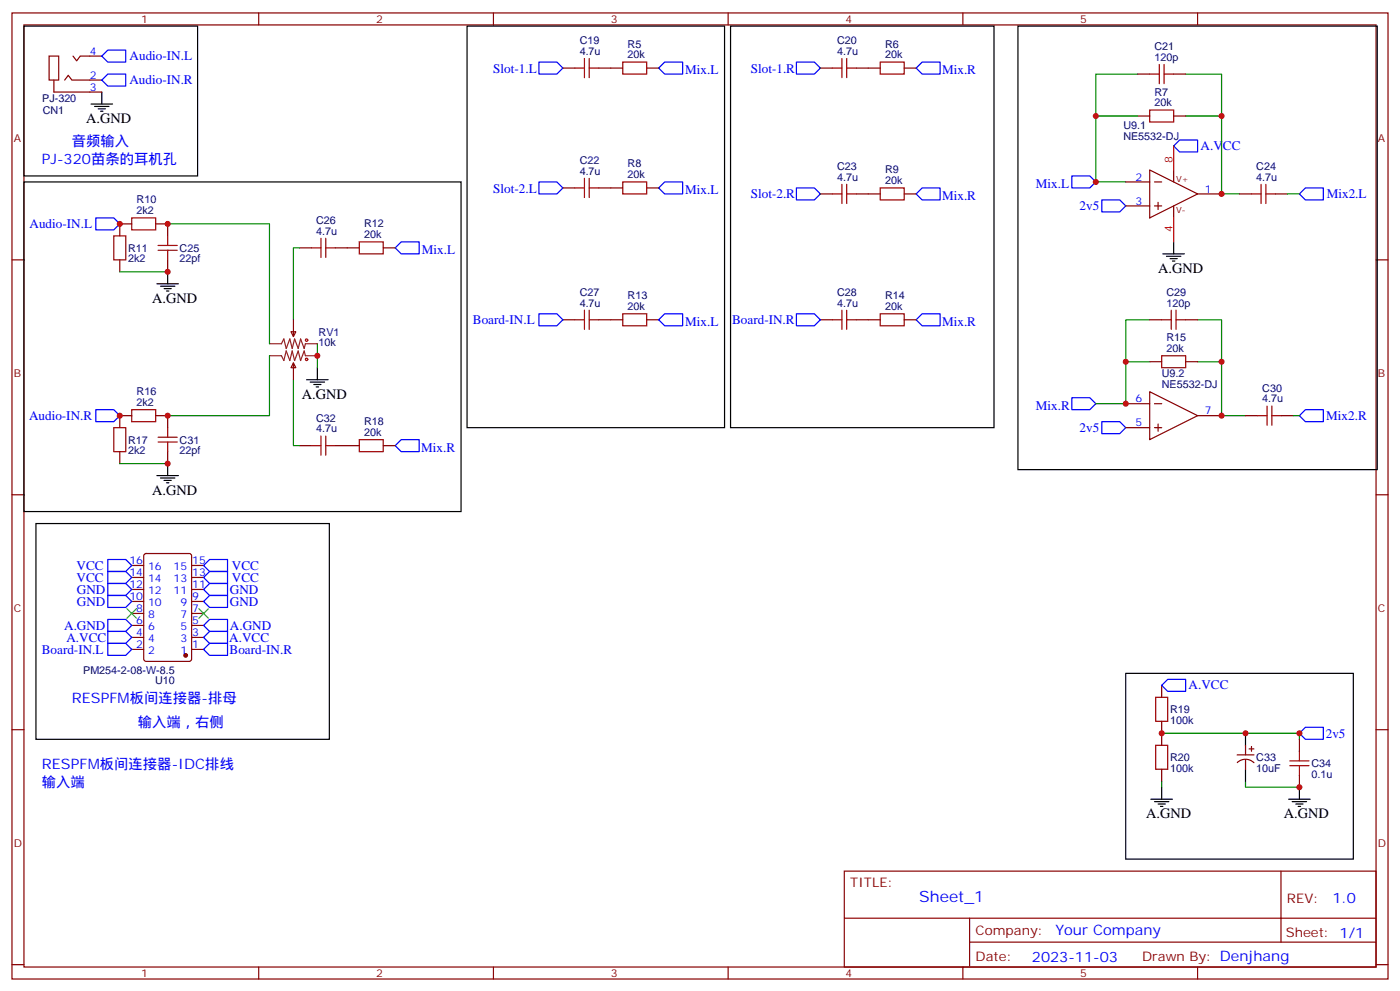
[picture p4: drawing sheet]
<svg xmlns="http://www.w3.org/2000/svg" width="412mm" height="292mm" viewBox="0 0 412 292" stroke-linecap="round" stroke-linejoin="round" font-family="sans-serif">
<g fill="none" stroke="#870000" stroke-width=".35">
<path d="M3.5 3.8h405.4v284.3h-405.4zM7.1 7.3h398.2v277.3h-398.2zM14.5 16.5h2.8v7.1h-2.8zM21.5 16.5l1.1 1.4 1-1.4h6.4M76.2 3.8v3.5M145.3 3.8v3.5M214.5 3.8v3.5M283.6 3.8v3.5M352.8 3.8v3.5M15.9 23.6v3.5h14.1M19 23.6l1.1-1.4 1.1 1.4h8.8M165.8 20h3.5"/>
<path d="M176.4 20h7M190.5 20h3.5M241.7 20h3.5M252.2 20h7.1M266.3 20h3.6M335.1 21.8h3.6M335.1 34.1h3.6M345.7 21.8h3.5M345.7 34.1h3.5M165.8 55.3h3.5M176.4 55.3h7M190.5 55.3h3.5"/>
<path d="M241.7 57.1h3.5M252.2 57.1h7.1M266.3 57.1h3.6M331.6 53.6h7.1M338.7 50l14.1 7.1-14.1 7zM340.1 53.6h2.1M341.1 59.5v2.2M345.7 50v3.6M352.8 57.1h7M365.1 57.1h3.6M375.7 57.1h3.5M3.5 76.5h3.6"/>
<path d="M35.3 76.5v3.5M38.8 65.9h-3.5v3.5M45.9 65.9h3.5v3.5M49.4 76.5v3.5M88.2 73h3.5M98.8 73h7M112.9 73h3.5M331.6 60.6h7.1M340.1 60.6h2.1M345.7 60.6v3.5M405.3 76.5h3.6M85.7 97.6h1.4l-.7 1.5z"/>
<path d="M86.4 94.1v5M165.8 94.1h3.5M176.4 94.1h7M190.5 94.1h3.5M241.7 94.1h3.5M252.2 94.1h7.1M266.3 94.1h3.6M338.7 94.1h3.5M349.2 94.1h3.6M86.4 106.8l.7 1.4h-1.4zM86.4 106.8v5M331.6 118.8h7.1"/>
<path d="M338.7 115.3l14.1 7-14.1 7.1zM338.7 106.5h3.5M340.1 118.8h2.1M349.2 106.5h3.6M35.3 132.9v3.6M38.8 122.3h-3.5v3.6M45.9 122.3h3.5v3.6M49.4 132.9v3.6M88.2 131.2h3.5M98.8 131.2h7M112.9 131.2h3.5M331.6 125.9h7.1"/>
<path d="M340.1 125.9h2.1M341.1 124.8v2.1M352.8 122.3h7M366.9 122.3h3.5M377.5 122.3h3.5M3.5 145.6h3.6M405.3 145.6h3.6M38.8 166.4h3.5M38.8 170h3.5M38.8 173.5h3.5M38.8 177h3.5M42.6 163.1l.4-.2h12.7l.7 .4v30.7l-.4 .6-13 .1-.6-.5-.1-30.6z"/>
<path d="M56.4 166.4h3.6M56.4 170h3.6M56.4 173.5h3.6M56.4 177h3.6M38.8 191.1h3.5M38.8 187.6h3.5M38.8 184.1h3.5M38.8 180.6h3.5M56.4 191.1h3.6M56.4 187.6h3.6M56.4 184.1h3.6M56.4 180.6h3.6"/>
<path d="M3.5 214.8h3.6M342.2 201.7v3.5M342.2 212.3v7.1M366.9 219.4v2.8M368.7 219.7v1.4M382.8 217.6v3.5M405.3 214.8h3.6M342.2 226.4v3.5M364.4 222.2h5M364.5 224.5a3.5 3.5 0 0 1 4.9 0M366.9 223.6v2.8M367.9 220.4h1.5"/>
<path d="M382.8 228.2v3.5M248.7 256.4h156.6v28.2h-156.6zM377.3 256.4v20.9M248.7 270.2h156.5M285.6 277.3h119.6M285.6 270.2v14.2M3.5 283.9h3.6M76.2 284.6v3.5M145.3 284.6v3.5M214.5 284.6v3.5M283.6 284.6v3.5M352.8 284.6v3.5"/>
<path d="M405.3 283.9h3.6"/>
</g>
<g fill="none" stroke="#008700" stroke-width=".35">
<path d="M335.1 21.8h-12.3v12.3M335.1 34.1h-12.3v19.5h8.8M349.2 21.8h10.6v12.3M349.2 34.1h10.6v23h5.3M379.2 57.1h3.6M49.4 65.9h30v35.3M88.2 73h-1.8v21.1M35.3 80h14.1M338.7 94.1h-7.1v24.7h-8.8M352.8 94.1h7v12.4M79.4 104.7v17.6h-30M86.4 111.8v19.4h1.8"/>
<path d="M93.5 101.2v7M331.6 106.5h7.1M352.8 106.5h7v15.8h7.1M35.3 136.5h14.1M381 122.3h1.8M342.2 215.8h40.6v1.8M342.2 229.9v1.8M366.9 229.9v1.8h15.9"/>
</g>
<g fill="none" stroke="#000" stroke-width=".35">
<path d="M7.1 7.7h51.1v44.1h-51.1zM137.6 7.7h75.8v118.2h-75.8zM215.2 7.7h77.6v118.2h-77.6zM299.9 7.7h105.8v130.5h-105.8zM26.8 30.6h6.4M27.9 31.3h4.2M28.9 32h2.1M29.6 32.7h.7M30 27.1v3.5M7.1 53.6h128.7v97h-128.7zM342.5 74.7h6.4M343.6 75.4h4.2"/>
<path d="M344.7 76.1h2.1M345.4 76.8h.7M345.7 71.2v3.5M46.2 83.5h6.4M47.3 84.2h4.2M48.3 84.9h2.1M49 85.7h.7M49.4 80v3.5M90.3 111.8h6.4M91.4 112.5h4.2M92.4 113.2h2.1M93.1 113.9h.7"/>
<path d="M93.5 108.2v3.6M46.2 140h6.4M49.4 136.5v3.5M10.6 154.1h86.4v63.5h-86.4zM47.3 140.7h4.2M48.3 141.4h2.1M49 142.1h.7M331.6 198.2h67v54.7h-67zM366.9 215.8v3.6M339 235.2h6.4M340.1 235.9h4.2M341.1 236.6h2.2"/>
<path d="M341.8 237.3h.7M342.2 231.7v3.5M366.9 226.4v3.5M379.6 235.2h6.3M380.6 235.9h4.3M381.7 236.6h2.1M382.4 237.3h.7M382.8 231.7v3.5"/>
</g>
<g fill="none" stroke="#a10000" stroke-width=".35">
<path d="M172.2 17.2v5.7M173.6 17.2v5.7M183.4 18.3h7.1v3.5h-7.1zM248 17.2v5.7M249.4 17.2v5.7M259.3 18.3h7v3.5h-7zM341.5 19v5.6M342.9 19v5.6M169.3 20h2.9M173.6 20h2.8M245.2 20h2.8M249.4 20h2.8"/>
<path d="M338.7 32.4h7v3.5h-7zM338.7 21.8h2.8M342.9 21.8h2.8M169.3 55.3h2.9M172.2 52.5v5.6M173.6 52.5v5.6M173.6 55.3h2.8M183.4 53.6h7.1v3.5h-7.1zM245.2 57.1h2.8M248 54.3v5.6M249.4 54.3v5.6M249.4 57.1h2.8"/>
<path d="M259.3 55.3h7v3.5h-7zM368.7 57.1h2.8M371.5 54.3v5.6M372.9 57.1h2.8M372.9 54.3v5.6M33.5 69.4h3.5v7.1h-3.5zM38.8 64.1h7.1v3.6h-7.1zM46.6 73.7h5.6M46.6 72.2h5.6M49.4 69.4v2.8M49.4 73.7v2.8M91.7 73h2.8"/>
<path d="M94.5 70.1v5.7M96 73h2.8M96 70.1v5.7M105.8 71.2h7.1v3.5h-7.1zM169.3 94.1h2.9M172.2 91.3v5.6M173.6 94.1h2.8M173.6 91.3v5.6M183.4 92.4h7.1v3.5h-7.1zM245.2 94.1h2.8M248 91.3v5.6M249.4 94.1h2.8"/>
<path d="M249.4 91.3v5.6M259.3 92.4h7v3.5h-7zM342.2 94.1h2.8M345 91.3v5.6M346.4 94.1h2.8M346.4 91.3v5.6M342.2 104.7h7v3.5h-7zM373.2 119.5v5.7M374.6 119.5v5.7M33.5 125.9h3.5v7h-3.5zM38.8 120.6h7.1v3.5h-7.1zM46.6 130.1h5.6"/>
<path d="M46.6 128.7h5.6M49.4 125.9v2.8M49.4 130.1v2.8M91.7 131.2h2.8M94.5 128.3v5.7M96 128.3v5.7M96 131.2h2.8M105.8 129.4h7.1v3.5h-7.1zM370.4 122.3h2.8M374.6 122.3h2.9M340.4 219.4h3.6v7h-3.6zM340.4 205.2h3.6v7.1h-3.6z"/>
<path d="M379.9 225.4h5.7M379.9 223.9h5.7M382.8 221.1v2.8M382.8 225.4v2.8"/>
<circle cx="90.3" cy="100.1" r=".35"/>
<circle cx="90.3" cy="105.8" r=".35"/>
</g>
<g fill="none" stroke="#00f" stroke-width=".35">
<path d="M31.7 14.7h5.3v3.6h-5.3l-1.7-1.8zM158.7 18.3h5.3l1.8 1.7-1.8 1.8h-5.3zM195.8 18.3h5.3v3.5h-5.3l-1.8-1.8zM234.6 18.3h5.3l1.8 1.7-1.8 1.8h-5.3zM271.6 18.3h5.3v3.5h-5.3l-1.7-1.8zM31.7 21.8h5.3v3.5h-5.3l-1.7-1.7zM158.7 53.6h5.3l1.8 1.7-1.8 1.8h-5.3zM195.8 53.6h5.3v3.5h-5.3l-1.8-1.8zM234.6 55.3h5.3l1.8 1.8-1.8 1.7h-5.3zM271.6 55.3h5.3v3.5h-5.3l-1.7-1.7zM315.7 51.8h5.3l1.8 1.8-1.8 1.7h-5.3zM324.6 58.8h5.2l1.8 1.8-1.8 1.8h-5.2z"/>
<path d="M345.7 43l1.8-1.8h5.3v3.5h-5.3zM384.5 55.3h5.3v3.5h-5.3l-1.7-1.7zM28.2 64.1h5.3l1.8 1.8-1.8 1.8h-5.3zM118.2 71.2h5.3v3.5h-5.3l-1.8-1.7zM158.7 92.4h5.3l1.8 1.7-1.8 1.8h-5.3zM195.8 92.4h5.3v3.5h-5.3l-1.8-1.8zM234.6 92.4h5.3l1.8 1.7-1.8 1.8h-5.3zM271.6 92.4h5.3v3.5h-5.3l-1.7-1.8zM315.7 117.1h5.3l1.8 1.7-1.8 1.8h-5.3zM28.2 120.6h5.3l1.8 1.7-1.8 1.8h-5.3zM118.2 129.4h5.3v3.5h-5.3l-1.8-1.7zM324.6 124.1h5.2l1.8 1.8-1.8 1.7h-5.2z"/>
<path d="M384.5 120.6h5.3v3.5h-5.3l-1.7-1.8zM31.7 168.2h5.3l1.8 1.8-1.8 1.7h-5.3zM31.7 164.7h5.3l1.8 1.7-1.8 1.8h-5.3zM31.7 175.3h5.3l1.8 1.7-1.8 1.8h-5.3zM31.7 171.7h5.3l1.8 1.8-1.8 1.8h-5.3zM61.7 164.7h5.3v3.5h-5.3l-1.7-1.8zM61.7 168.2h5.3v3.5h-5.3l-1.7-1.7zM61.7 171.7h5.3v3.6h-5.3l-1.7-1.8zM61.7 175.3h5.3v3.5h-5.3l-1.7-1.8zM31.7 189.4h5.3l1.8 1.7-1.8 1.8h-5.3zM31.7 185.8h5.3l1.8 1.8-1.8 1.8h-5.3zM31.7 182.3h5.3l1.8 1.8-1.8 1.7h-5.3z"/>
<path d="M60 191.1l1.7-1.7h5.3v3.5h-5.3zM60 187.6l1.7-1.8h5.3v3.6h-5.3zM60 184.1l1.7-1.8h5.3v3.5h-5.3zM342.2 201.7l1.8-1.7h5.2v3.5h-5.2zM384.5 214.1h5.3v3.5h-5.3l-1.7-1.8z"/>
</g>
<path d="M79.4 101.2h3.5l.7-1.4 .7 2.8 1.1-2.8 .7 2.8 .7-2.8 1 2.8 .7-2.8 1.1 2.8 .4-1.4h3.5M79.4 104.7h3.5l.7 1.4 .7-2.8 1.1 2.8 .7-2.8 .7 2.8 1-2.8 .7 2.8 1.1-2.8 .4 1.4h3.5" fill="none" stroke="#8c2424" stroke-width=".35"/>
<path d="M345.7 43v7M345.7 64.1v7.1" fill="none" stroke="#f00" stroke-width=".35"/>
<circle cx="54.7" cy="192.9" r=".53" fill="#870000" stroke="#870000" stroke-width=".35"/>
<path d="M37.4 179.1l2.8 2.9M40.2 179.1l-2.8 2.9M58.6 179.1l2.8 2.9M61.4 179.1l-2.8 2.9" fill="none" stroke="#3c3" stroke-width=".35"/>
<g fill="#c00">
<circle cx="382.8" cy="231.7" r=".88"/>
<circle cx="366.9" cy="215.8" r=".88"/>
<circle cx="382.8" cy="215.8" r=".88"/>
<circle cx="342.2" cy="215.8" r=".88"/>
<circle cx="331.6" cy="118.8" r=".88"/>
<circle cx="331.6" cy="106.5" r=".88"/>
<circle cx="322.8" cy="53.6" r=".88"/>
<circle cx="93.5" cy="104.7" r=".88"/>
<circle cx="359.8" cy="34.1" r=".88"/>
<circle cx="322.8" cy="34.1" r=".88"/>
<circle cx="359.8" cy="57.1" r=".88"/>
<circle cx="359.8" cy="106.5" r=".88"/>
<circle cx="359.8" cy="122.3" r=".88"/>
<circle cx="49.4" cy="65.9" r=".88"/>
<circle cx="35.3" cy="65.9" r=".88"/>
<circle cx="49.4" cy="122.3" r=".88"/>
<circle cx="35.3" cy="122.3" r=".88"/>
<circle cx="49.4" cy="80" r=".88"/>
<circle cx="49.4" cy="136.5" r=".88"/>
</g>
<text font-size="4.6" fill="#00f" x="270.8" y="265.4">Sheet_1</text>
<g font-size="4.2">
<text x="25.4" y="36.3">A.GND</text>
<text x="341.1" y="80.4">A.GND</text>
<text x="44.8" y="89.2">A.GND</text>
<text x="88.9" y="117.4">A.GND</text>
<text x="44.8" y="145.6">A.GND</text>
<text x="337.6" y="240.9">A.GND</text>
<text x="378.2" y="240.9">A.GND</text>
</g>
<g font-size="4.2" fill="#00f">
<text x="21.2" y="43">音频输入</text>
<text x="12.3" y="48.3">PJ-320苗条的耳机孔</text>
<text x="21.2" y="207">RESPFM板间连接器-排母</text>
<text x="40.6" y="214.1">输入端，右侧</text>
<text x="12.3" y="226.4">RESPFM板间连接器-IDC排线</text>
<text x="12.3" y="231.7">输入端</text>
<text x="392.5" y="265.7">1.0</text>
<text x="310.9" y="275.2">Your Company</text>
<text x="304" y="283">2023-11-03</text>
</g>
<g font-size="3.9" fill="#00f">
<text x="38.2" y="17.8">Audio-IN.L</text>
<text x="145.3" y="21.4">Slot-1.L</text>
<text x="201.8" y="21.8">Mix.L</text>
<text x="221.2" y="21.3">Slot-1.R</text>
<text x="277.5" y="21.8">Mix.R</text>
<text x="38.1" y="24.8">Audio-IN.R</text>
<text x="353.7" y="44.2">A.VCC</text>
<text x="145.3" y="56.7">Slot-2.L</text>
<text x="201.8" y="57.1">Mix.L</text>
<text x="221.2" y="58.4">Slot-2.R</text>
<text x="277.5" y="58.8">Mix.R</text>
<text x="305.2" y="55.3">Mix.L</text>
<text x="390.8" y="58.3">Mix2.L</text>
<text x="318" y="61.9">2v5</text>
<text x="8.7" y="67.2">Audio-IN.L</text>
<text x="124.2" y="74.7">Mix.L</text>
<text x="139.3" y="95.4">Board-IN.L</text>
<text x="201.8" y="95.9">Mix.L</text>
<text x="215.7" y="95.5">Board-IN.R</text>
<text x="277.5" y="95.9">Mix.R</text>
<text x="8.5" y="123.6">Audio-IN.R</text>
<text x="305.2" y="120.6">Mix.R</text>
<text x="390.7" y="123.6">Mix2.R</text>
<text x="318" y="127.1">2v5</text>
<text x="124" y="132.9">Mix.R</text>
<text x="22.5" y="167.7">VCC</text>
<text x="68.3" y="167.7">VCC</text>
<text x="22.5" y="171.2">VCC</text>
<text x="68.3" y="171.2">VCC</text>
<text x="22.7" y="178.3">GND</text>
<text x="22.7" y="174.7">GND</text>
<text x="67.7" y="174.7">GND</text>
<text x="67.7" y="178.3">GND</text>
<text x="18.9" y="185.3">A.GND</text>
<text x="67.7" y="185.3">A.GND</text>
<text x="19.6" y="188.9">A.VCC</text>
<text x="67.5" y="188.9">A.VCC</text>
<text x="12.3" y="192.4">Board-IN.L</text>
<text x="67.6" y="192.5">Board-IN.R</text>
<text x="350.1" y="202.9">A.VCC</text>
<text x="390.5" y="217.1">2v5</text>
</g>
<g font-size="3.9" fill="#800">
<text x="250.5" y="261">TITLE:</text>
<text x="379.1" y="265.7">REV:</text>
<text x="287.4" y="275.2">Company:</text>
<text x="378.7" y="275.8">Sheet: 1/1</text>
<text x="287.4" y="282.9">Date:</text>
<text x="336.4" y="282.9">Drawn By: Denjhang</text>
</g>
<g font-size="3.2" fill="#800">
<text x="41.6" y="6.8">1</text>
<text x="110.8" y="6.8">2</text>
<text x="179.9" y="6.8">3</text>
<text x="249.1" y="6.8">4</text>
<text x="318.2" y="6.8">5</text>
<text x="4.1" y="41.9">A</text>
<text x="405.9" y="41.9">A</text>
<text x="4.1" y="111.1">B</text>
<text x="405.9" y="111.1">B</text>
<text x="4.1" y="180.2">C</text>
<text x="405.9" y="180.2">C</text>
<text x="4.1" y="249.3">D</text>
<text x="405.9" y="249.3">D</text>
<text x="41.6" y="287.6">1</text>
<text x="110.8" y="287.6">2</text>
<text x="179.9" y="287.6">3</text>
<text x="249.1" y="287.6">4</text>
<text x="318.2" y="287.6">5</text>
</g>
<g font-size="3.2" fill="#00f">
<text x="26.5" y="16.2">4</text>
<text x="26.5" y="23.2">2</text>
<text x="26.5" y="26.7">3</text>
<text x="334.5" y="53.2">2</text>
<text x="354.9" y="56.7">1</text>
<text x="334.5" y="60.3">3</text>
<text x="334.5" y="118.5">6</text>
<text x="334.5" y="125.5">5</text>
<text x="354.9" y="122">7</text>
<text x="38.1" y="166.1">16</text>
<text x="43.6" y="167.9">16</text>
<text x="51.1" y="167.9">15</text>
<text x="56.6" y="166.1">15</text>
<text x="38.1" y="169.6">14</text>
<text x="38.1" y="173.1">12</text>
<text x="43.6" y="171.4">14</text>
<text x="51.1" y="171.4">13</text>
<text x="56.6" y="173.1">11</text>
<text x="56.6" y="169.6">13</text>
<text x="38.1" y="176.7">10</text>
<text x="43.6" y="174.9">12</text>
<text x="43.6" y="178.4">10</text>
<text x="51.1" y="174.9">11</text>
<text x="53.1" y="178.4">9</text>
<text x="56.6" y="176.7">9</text>
<text x="40.1" y="180.2">8</text>
<text x="40.1" y="183.7">6</text>
<text x="43.6" y="182">8</text>
<text x="43.6" y="185.5">6</text>
<text x="53.1" y="185.5">5</text>
<text x="53.1" y="182">7</text>
<text x="56.6" y="183.7">5</text>
<text x="56.6" y="180.2">7</text>
<text x="40.1" y="187.3">4</text>
<text x="40.1" y="190.8">2</text>
<text x="43.6" y="189">4</text>
<text x="53.1" y="189">3</text>
<text x="56.6" y="190.8">1</text>
<text x="56.6" y="187.3">3</text>
<text x="43.6" y="192.5">2</text>
<text x="53.1" y="192.5">1</text>
</g>
<g font-size="3.2" fill="#000080">
<text x="170.8" y="16.2">4.7u</text>
<text x="170.8" y="13">C19</text>
<text x="184.9" y="17.2">20k</text>
<text x="184.9" y="14">R5</text>
<text x="246.6" y="16.2">4.7u</text>
<text x="246.6" y="13">C20</text>
<text x="260.7" y="17.2">20k</text>
<text x="260.7" y="14">R6</text>
<text x="340.1" y="17.9">120p</text>
<text x="340.1" y="14.7">C21</text>
<text x="340.1" y="28.2">R7</text>
<text x="12.4" y="30">PJ-320</text>
<text x="12.6" y="33.6">CN1</text>
<text x="340.1" y="31.3">20k</text>
<text x="330.9" y="41.2">NE5532-DJ</text>
<text x="330.9" y="38">U9.1</text>
<text x="170.8" y="51.4">4.7u</text>
<text x="170.8" y="48.3">C22</text>
<text x="184.9" y="52.5">20k</text>
<text x="184.9" y="49.3">R8</text>
<text x="246.6" y="53.2">4.7u</text>
<text x="246.6" y="50.1">C23</text>
<text x="260.7" y="51">R9</text>
<text x="370.1" y="53.2">4.7u</text>
<text x="370.1" y="50.1">C24</text>
<text x="40.2" y="59.9">R10</text>
<text x="260.7" y="54.3">20k</text>
<text x="40.2" y="63.1">2k2</text>
<text x="93.1" y="66">C26</text>
<text x="93.1" y="69.1">4.7u</text>
<text x="107.3" y="70.1">20k</text>
<text x="107.3" y="66.9">R12</text>
<text x="37.7" y="77.3">2k2</text>
<text x="37.7" y="74.1">R11</text>
<text x="52.9" y="77.3">22pf</text>
<text x="52.9" y="74.1">C25</text>
<text x="170.8" y="87.1">C27</text>
<text x="184.9" y="88.1">R13</text>
<text x="246.6" y="87.1">C28</text>
<text x="260.7" y="88.1">R14</text>
<text x="343.6" y="87.1">C29</text>
<text x="170.8" y="90.2">4.7u</text>
<text x="184.9" y="91.3">20k</text>
<text x="246.6" y="90.2">4.7u</text>
<text x="260.7" y="91.3">20k</text>
<text x="343.6" y="90.2">120p</text>
<text x="93.8" y="101.9">10k</text>
<text x="93.8" y="98.8">RV1</text>
<text x="343.6" y="100.5">R15</text>
<text x="343.6" y="103.6">20k</text>
<text x="342.2" y="111">U9.2</text>
<text x="40.2" y="119.5">2k2</text>
<text x="40.2" y="116.3">R16</text>
<text x="342.2" y="114.1">NE5532-DJ</text>
<text x="371.8" y="118.5">4.7u</text>
<text x="371.8" y="115.3">C30</text>
<text x="93.1" y="124.2">C32</text>
<text x="107.3" y="125.1">R18</text>
<text x="37.7" y="130.6">R17</text>
<text x="52.9" y="130.6">C31</text>
<text x="93.1" y="127.3">4.7u</text>
<text x="107.3" y="128.3">20k</text>
<text x="37.7" y="133.7">2k2</text>
<text x="52.9" y="133.7">22pf</text>
<text x="24.5" y="198.2">PM254-2-08-W-8.5</text>
<text x="45.7" y="201.3">U10</text>
<text x="344.7" y="209.9">R19</text>
<text x="344.7" y="213.1">100k</text>
<text x="344.7" y="227.2">100k</text>
<text x="344.7" y="224">R20</text>
<text x="370.1" y="227.2">10uF</text>
<text x="370.1" y="224">C33</text>
<text x="386.3" y="225.8">C34</text>
<text x="386.3" y="229">0.1u</text>
</g>
<g font-size="3.2" fill="#f00">
<text x="345.4" y="47.9" transform="rotate(-90 345.4 47.9)">8</text>
<text x="345.4" y="68.3" transform="rotate(-90 345.4 68.3)">4</text>
</g>
<g font-size="2.5" fill="#800">
<text x="346.4" y="53.6">V+</text>
<text x="346.4" y="62.7">V-</text>
</g>
</svg>
